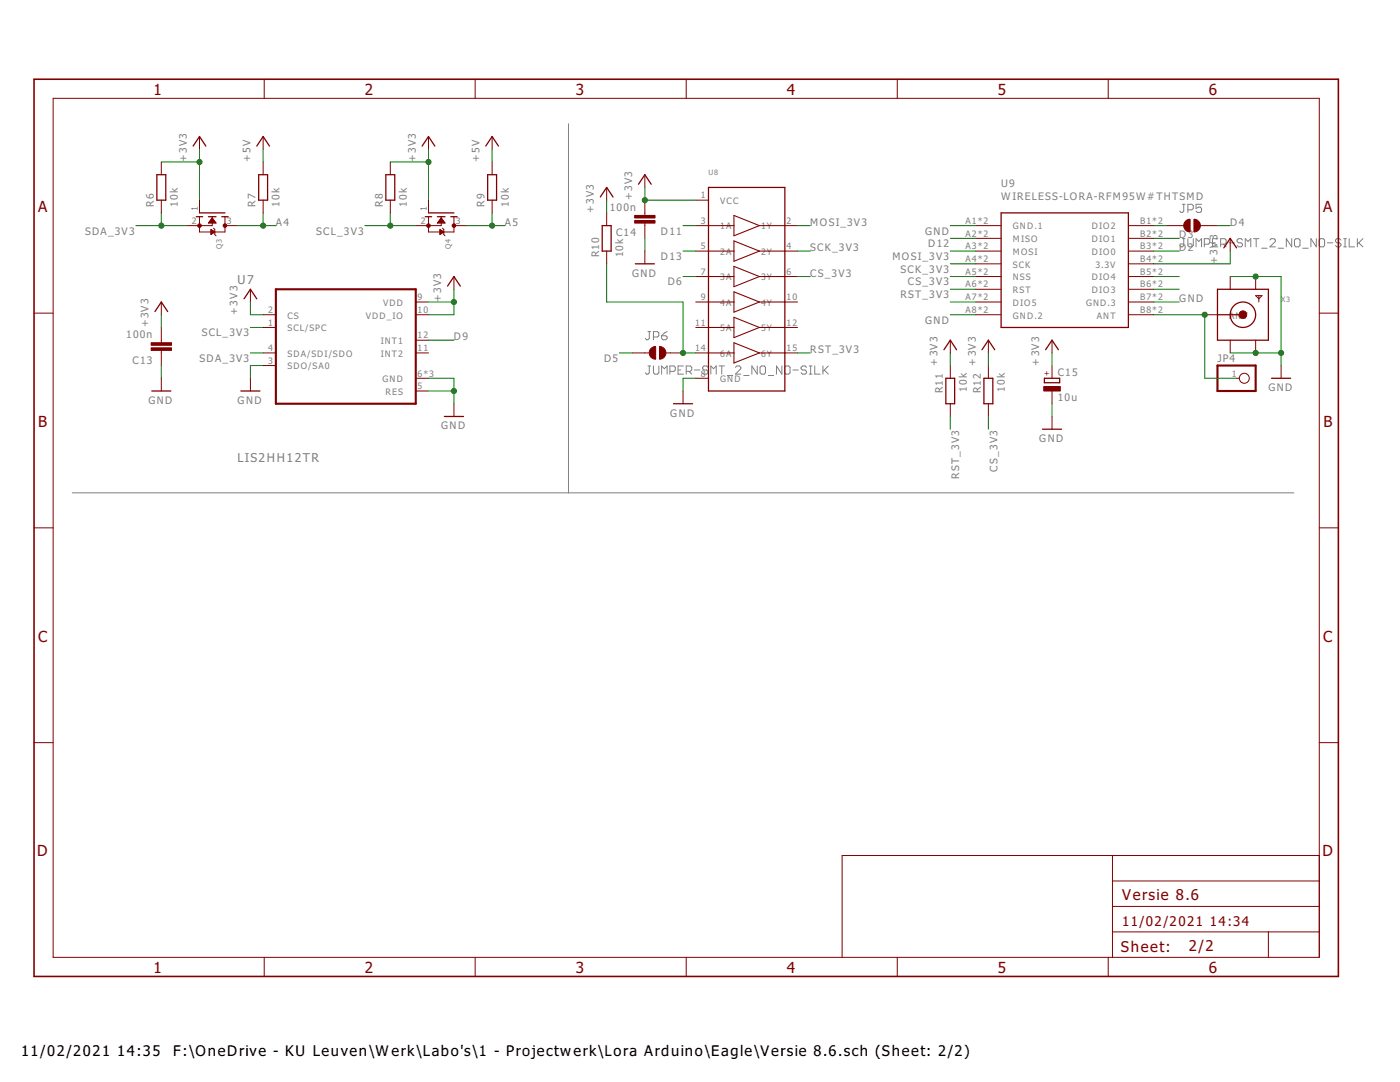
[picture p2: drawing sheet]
<svg xmlns="http://www.w3.org/2000/svg" width="279mm" height="216mm" viewBox="0 0 279 216" stroke-linecap="round" stroke-linejoin="round" font-family="sans-serif">
<g fill="none" stroke="#808080" stroke-width=".2">
<path d="M113.5 24.7v73.6M236 47.6h.5M236 40.8h.5M236.2 47.6v1.4l-.2 .3h-.3l-.3-.3M236.2 40.8v1.3l-.2 .3h-.3l-.3-.3M237.1 47.6v1.4l.2 .3h.6l.2-.3v-1.4M237.1 41.9h.8l.2-.3v-.6l-.2-.2h-.8v1.6M238.7 49.3v-1.7l.5 .6 .6-.6v1.7M239.8 40.8h-1.1v.8l.5-.3h.3l.3 .3v.5l-.3 .3h-.5l-.3-.3M240.3 48.7h.9l.2-.2v-.6l-.2-.3h-.9v1.7M242 48.5h.5M243.1 47.6h-1.1v1.7h1.1"/>
<path d="M243.6 48.7h.8l.3-.2v-.6l-.3-.3h-.8v1.7M244.2 48.7l.5 .6M245.3 48.5h1M248 47.9l-.3-.3h-.5l-.3 .3v.3l.3 .3h.5l.3 .2v.3l-.3 .3h-.5l-.3-.3M248.5 49.3v-1.7l.6 .6 .5-.6v1.7M250.2 47.6h1M250.7 47.6v1.7M251.8 49.5h1.1M253.4 47.9l.3-.3h.6l.2 .3v.3l-1.1 1.1h1.1M255.1 49.5h1.1M257.8 47.6v1.7l-1.1-1.7v1.7M258.3 47.9l.3-.3h.6l.2 .3v1.1l-.2 .3h-.6l-.3-.3z"/>
<path d="M260 49.5h1.1M262.7 47.6v1.7l-1.1-1.7v1.7M263.2 47.9l.3-.3h.6l.3 .3v1.1l-.3 .3h-.6l-.3-.3zM264.9 48.5h1.1M267.6 47.9l-.3-.3h-.5l-.3 .3v.3l.3 .3h.5l.3 .2v.3l-.3 .3h-.5l-.3-.3M268.2 49.3h.5M268.2 47.6h.5M268.4 47.6v1.7M269.3 47.6v1.7h1M270.9 47.6v1.7M271.2 48.5l.8 .8M272 47.6l-1.1 1.1"/>
<path d="M129.3 73h.6M129.3 66.2h.6M129.6 73v1.4l-.3 .3h-.3l-.2-.3M129.6 66.2v1.3l-.3 .3h-.3l-.2-.3M130.4 73v1.4l.3 .3h.5l.3-.3v-1.4M130.4 67.2h.8l.3-.2v-.6l-.3-.2h-.8v1.6M132 67h.9l.2 .2v.3l-.2 .3h-.6l-.3-.3zM132 74.7v-1.7l.6 .6 .5-.6v1.7M133.1 66.2l-.5 .2-.6 .6M133.7 74.1h.8l.3-.3v-.5l-.3-.3h-.8v1.7M135.3 73.8h.6M136.4 73h-1.1v1.7h1.1"/>
<path d="M136.9 74.1h.9l.2-.3v-.5l-.2-.3h-.9v1.7M137.5 74.1l.5 .6M138.6 73.8h1.1M141.3 73.3l-.3-.3h-.5l-.3 .3v.3l.3 .2h.5l.3 .3v.3l-.3 .3h-.5l-.3-.3M141.9 74.7v-1.7l.5 .6 .5-.6v1.7M143.5 73h1.1M144 73v1.7M145.1 74.9h1.1M146.8 73.3l.2-.3h.6l.2 .3v.3l-1 1.1h1M148.4 74.9h1.1M151.1 73v1.7l-1-1.7v1.7M151.7 73.3l.3-.3h.5l.3 .3v1.1l-.3 .3h-.5l-.3-.3z"/>
<path d="M153.3 74.9h1.1M156 73v1.7l-1-1.7v1.7M156.6 73.3l.3-.3h.5l.3 .3v1.1l-.3 .3h-.5l-.3-.3zM158.2 73.8h1.1M161 73.3l-.3-.3h-.6l-.2 .3v.3l.2 .2h.6l.3 .3v.3l-.3 .3h-.6l-.2-.3M161.5 74.7h.6M161.5 73h.6M161.8 73v1.7M162.6 73v1.7h1.1M164.2 73v1.7M164.5 73.8l.8 .9M165.3 73l-1.1 1.1"/>
<path d="M14.4 98.3h243.8"/>
</g>
<g fill="none" stroke="#800000" stroke-width=".2">
<path d="M10.6 19.6h252.7v171.4h-252.7zM52.7 15.8v3.8M94.8 15.8v3.8M136.9 15.8v3.8M179.1 15.8v3.8M221.2 15.8v3.8M32.2 32.3v2.6M32.2 39.9v2.6M39.8 27.2v2.6M39.8 39.9v2.6M52.5 27.2v2.6M52.5 32.3v2.6"/>
<path d="M52.5 39.9v2.6M77.9 32.3v2.6M77.9 39.9v2.6M85.5 27.2v2.6M85.5 39.9v2.6M98.2 27.2v2.6M98.2 32.3v2.6M98.2 39.9v2.6M121.1 37.4v2.5M128.7 34.9v2.5M128.7 39.9v3.1M138.9 39.9h2.5"/>
<path d="M39.8 43.2v3.1h5.1v-3.1M41.6 44.4h1.5M41.7 44.3h1.3M41.8 44.2h1.1M41.9 44.1h.9M42 43.9h.7M42.1 45.8l.8 .5-.8 .5zM42.1 46.7h.1M42.1 46.6h.3M42.1 46.5h.5M42.1 46.4h.6M42.1 46.2h.7"/>
<path d="M42.1 46.1h.5M42.1 46h.3M42.1 45.9h.1M42.1 43.8h.5M42.2 43.7h.3M42.3 43.6h.1M42.4 43.2v1.8h-5.1M42.4 43.5l.7 1h-1.5zM42.6 45.5l.3 .3v1l.2 .3M44.9 45h2.5M50 57.7v2.6M85.5 43.2v3.1h5.1v-3.1"/>
<path d="M87.4 44.4h1.4M87.4 44.3h1.3M87.5 44.2h1.1M87.6 44.1h.9M87.7 43.9h.7M87.8 46.7h.1M87.8 46.6h.3M87.8 46.5h.5M87.8 46.4h.7M87.8 46.2h.7M87.8 46.1h.5M87.8 46h.3"/>
<path d="M87.8 45.9h.2M87.8 43.8h.5M87.8 45.8l.8 .5-.8 .5zM87.9 43.7h.3M88 43.6h.1M88.1 43.2v1.8h-5.1M88.1 43.5l.7 1h-1.5zM88.3 45.5l.3 .3v1l.2 .3M90.6 45h2.5M90.6 55.2v2.5M121.1 42.5v2.5M121.1 50.1v2.5"/>
<path d="M128.7 44.5v3.1M128.7 50.1v2.5M138.9 45h2.5M138.9 50.1h2.5M138.9 55.2h2.5M156.6 45h2.6M156.6 50.1h2.6M156.6 55.2h2.6M194.7 45h5.1M194.7 47.6h5.1M194.7 50.1h5.1M194.7 52.6h5.1"/>
<path d="M194.7 55.2h5.1M194.7 57.7h5.1M225.2 45h5.1M225.2 47.6h5.1M225.2 50.1h5.1M225.2 52.6h5.1M225.2 55.2h5.1M225.2 57.7h5.1M232.8 45h3.4M239.5 45h3.5M245.5 47.6v2.5M245.5 55.2v2.5"/>
<path d="M250.6 59h1.3l-.7 .6zM250.6 55.2v2.5M251.2 59v1.3M6.8 62.5h3.8M32.2 60.3v2.5M32.2 65.3v3.1M32.2 69.9v3M32.2 75.5v2.5M50 75.5v2.5M52.5 62.8h2.6M52.5 65.3h2.6M52.5 70.4h2.6"/>
<path d="M52.5 72.9h2.6M83 60.3h2.5M83 62.8h2.5M83 75.5h2.5M83 70.4h2.5M83 67.9h2.5M83 78h2.5M126.2 70.4h3.4M132.9 70.4h3.4M136.3 78v2.6M138.9 60.3h2.5M138.9 75.5h2.5"/>
<path d="M138.9 65.3h2.5M138.9 70.4h2.5M156.6 60.3h2.6M156.6 65.3h2.6M156.6 70.4h2.6M189.7 67.9v2.5M189.7 72.9v2.6M194.7 60.3h5.1M194.7 62.8h5.1M197.3 67.9v2.5M197.3 72.9v2.6M210 67.9v2.5"/>
<path d="M210 72.9v2.6M210 78v2.6M225.2 60.3h5.1M225.2 62.8h5.1M240.4 62.8h2.6M245.5 67.9v2.5M246.8 75.5h.5M250.6 67.9v2.5M255.7 72.9v2.6M263.3 62.5h3.8M90.6 80.6v2.5M189.7 80.6v2.5"/>
<path d="M197.3 80.6v2.5M210 83.1v2.5M6.8 105.3h3.8M263.3 105.3h3.8M6.8 148.2h3.8M263.3 148.2h3.8M222 170.7v20.3M222 175.8h41.3M263.3 170.7h-95.2v20.3M52.7 191v3.8M94.8 191v3.8M136.9 191v3.8"/>
<path d="M179.1 191v3.8M221.2 191v3.8M222 185.9h41.3M222 180.9h41.3M253.1 185.9v5.1"/>
<circle cx="248.3" cy="75.5" r=".99"/>
</g>
<path d="M6.8 15.8h260.3v179h-260.3z" fill="none" stroke="#800000" stroke-width=".32"/>
<g fill="none" stroke="#800000" stroke-width=".25">
<path d="M31.3 34.9h1.8v5h-1.8zM38.5 29.1l1.3-1.9 1.3 1.9M51.2 29.1l1.3-1.9 1.3 1.9M51.6 34.9h1.8v5h-1.8zM77 34.9h1.8v5h-1.8zM84.2 29.1l1.3-1.9 1.3 1.9M96.9 29.1l1.3-1.9 1.3 1.9M97.3 34.9h1.8v5h-1.8zM119.8 39.3l1.3-1.9 1.2 1.9M127.4 36.8l1.3-1.9 1.3 1.9M141.4 37.4h15.2v40.6h-15.2zM39.2 43.2h1.2"/>
<path d="M39.8 42.5h5.1M41.6 43.2h1.5M44.3 43.2h1.2M48.7 59.6l1.3-1.9 1.2 1.9M84.9 43.2h1.2M85.5 42.5h5.1M87.3 43.2h1.5M89.3 57.1l1.3-1.9 1.3 1.9M90 43.2h1.2M120.2 45h1.8v5.1h-1.8zM126.8 52.6h3.8M199.8 42.5h25.4v22.8h-25.4z"/>
<path d="M243 57.7h10.1v10.2h-10.1zM244.2 49.5l1.3-1.9 1.3 1.9M30.3 78h3.8M30.9 62.2l1.3-1.9 1.3 1.9M48.1 78h3.8M188.4 69.8l1.3-1.9 1.2 1.9M188.8 75.5h1.7v5.1h-1.7zM196 69.8l1.3-1.9 1.2 1.9M196.4 75.5h1.7v5.1h-1.7zM208.4 75.5h3.1v.9h-3.1zM208.7 69.8l1.3-1.9 1.2 1.9M243 62.8h5.1"/>
<path d="M253.8 75.5h3.8M88.7 83.1h3.8M134.4 80.6h3.8M208 85.6h3.9"/>
<circle cx="248.1" cy="62.8" r="2.54"/>
</g>
<g fill="#800000" stroke="#800000" stroke-width=".2">
<path d="M238.3 43.8a1.27 1.27 0 0 1 1.3 1.2 1.27 1.27 0 0 1-1.3 1.3z" fill-rule="evenodd"/>
<path d="M236.6 44.2l.5-.4h.4v2.5a1.27 1.27 0 0 1-1.1-.8 1.27 1.27 0 0 1 .2-1.3z" fill-rule="evenodd"/>
<path d="M131.6 69.2a1.26 1.26 0 0 1 1.3 1.2 1.26 1.26 0 0 1-1.3 1.3z" fill-rule="evenodd"/>
<path d="M129.9 69.6l.5-.4h.5v2.5a1.26 1.26 0 0 1-1.2-.8 1.26 1.26 0 0 1 .2-1.3z" fill-rule="evenodd"/>
<circle cx="248.1" cy="62.8" r=".77"/>
<circle cx="39.8" cy="45" r=".36"/>
<circle cx="44.9" cy="45" r=".36"/>
<circle cx="85.5" cy="45" r=".36"/>
<circle cx="90.6" cy="45" r=".36"/>
</g>
<path d="M55.1 57.7h27.9v22.9h-27.9zM243 72.9h7.6v5.1h-7.6z" fill="none" stroke="#800000" stroke-width=".42"/>
<g fill="none" stroke="#800000" stroke-width=".21">
<path d="M141.4 45h5.1M141.4 50.1h5.1M141.4 55.2h5.1M146.5 43l5.1 2-5.1 2.1zM146.5 48.1l5.1 2-5.1 2zM146.5 53.1l5.1 2.1-5.1 2zM146.5 58.2l5.1 2.1-5.1 2zM151.6 45h5M151.6 50.1h5M151.6 55.2h5M141.4 60.3h5.1M141.4 65.3h5.1"/>
<path d="M141.4 70.4h5.1M146.5 63.3l5.1 2-5.1 2.1zM146.5 68.4l5.1 2-5.1 2zM151.6 60.3h5M151.6 65.3h5M151.6 70.4h5"/>
</g>
<g fill="#800000" stroke="#800000" stroke-width=".2">
<path d="M126.7 43h4v.5h-4z"/>
<path d="M126.7 44h4v.5h-4z"/>
<path d="M208.3 77.1h3.3v.9h-3.3z"/>
<path d="M30.2 68.4h4v.5h-4z"/>
<path d="M30.2 69.4h4v.5h-4z"/>
</g>
<g fill="none" stroke="#008000" stroke-width=".2">
<path d="M32.2 32.3h7.6M39.8 29.8v10.1M52.5 29.8v2.5M77.9 32.3h7.6M85.5 29.8v10.1M98.2 29.8v2.5M121.1 39.9v2.6M128.7 37.4v2.5h10.2M27.1 45h10.2M32.2 42.5v2.5M47.4 45h7.7M52.5 42.5v2.5"/>
<path d="M72.8 45h10.2M77.9 42.5v2.5M90.6 57.7v5.1h-5.1M93.1 45h7.7M98.2 42.5v2.5M121.1 52.6v7.7h15.2v10.1h2.6M128.7 47.6v2.5M136.3 55.2h2.6M136.3 45h2.6M136.3 50.1h2.6M159.2 55.2h2.5M159.2 45h2.5"/>
<path d="M159.2 50.1h2.5M189.7 55.2h5M189.7 45h5M189.7 52.6h5M189.7 50.1h5M189.7 57.7h5M189.7 47.6h5M230.3 55.2h5.1M230.3 45h2.5M230.3 50.1h5.1M230.3 57.7h5.1M230.3 47.6h5.1"/>
<path d="M243 45h2.5M245.5 55.2h10.2v17.7M245.5 50.1v2.5h-15.2M32.2 62.8v2.5M32.2 72.9v2.6M50 70.4h2.5M50 60.3v2.5h2.5M50 65.3h2.5M52.5 72.9h-2.5v2.6M85.5 75.5h5.1v5.1M85.5 60.3h5.1M85.5 78h5.1"/>
<path d="M85.5 67.9h5.1M123.6 70.4h2.6M138.9 75.5h-2.6v2.5M159.2 70.4h2.5M189.7 62.8h5M189.7 60.3h5M189.7 70.4v2.5M197.3 70.4v2.5M210 70.4v2.5M230.3 62.8h10.1v12.7h6.4M230.3 60.3h5.1M245.5 70.4h10.2"/>
<path d="M189.7 83.1v2.5M197.3 83.1v2.5M210 80.6v2.5"/>
</g>
<g fill="#008000" stroke="#008000" stroke-width=".2">
<circle cx="250.6" cy="55.2" r=".51"/>
<circle cx="250.6" cy="70.4" r=".51"/>
<circle cx="255.7" cy="70.4" r=".51"/>
<circle cx="90.6" cy="78" r=".51"/>
<circle cx="240.4" cy="62.8" r=".51"/>
<circle cx="128.7" cy="39.9" r=".51"/>
<circle cx="39.8" cy="32.3" r=".51"/>
<circle cx="85.5" cy="32.3" r=".51"/>
<circle cx="90.6" cy="60.3" r=".51"/>
<circle cx="32.2" cy="45" r=".51"/>
<circle cx="77.9" cy="45" r=".51"/>
<circle cx="98.2" cy="45" r=".51"/>
<circle cx="52.5" cy="45" r=".51"/>
<circle cx="136.3" cy="70.4" r=".51"/>
</g>
<g font-size="3.7" fill="#800000">
<text x="30.7" y="19">1</text>
<text x="72.8" y="19">2</text>
<text x="114.9" y="19">3</text>
<text x="157" y="19">4</text>
<text x="199.1" y="19">5</text>
<text x="241.2" y="19">6</text>
<text x="7.6" y="42.3">A</text>
<text x="264.1" y="42.3">A</text>
<text x="7.6" y="85.2">B</text>
<text x="264.1" y="85.2">B</text>
<text x="7.6" y="128">C</text>
<text x="264.1" y="128">C</text>
<text x="7.5" y="170.9">D</text>
<text x="263.9" y="170.9">D</text>
<text x="30.7" y="194.2">1</text>
<text x="72.8" y="194.2">2</text>
<text x="114.9" y="194.2">3</text>
<text x="157" y="194.2">4</text>
<text x="199.1" y="194.2">5</text>
<text x="241.2" y="194.2">6</text>
</g>
<g font-size="3.6" fill="#800000">
<text x="223.9" y="179.6">Versie 8.6</text>
<text x="223.7" y="189.9">Sheet:</text>
<text x="237.3" y="189.8">2/2</text>
</g>
<g font-size="3.5">
<text x="4.2" y="210.7">11/02/2021</text>
<text x="23.4" y="210.7">14:35</text>
<text x="34.6" y="210.7">F:\OneDrive - KU Leuven\Werk\Labo's\1 - Projectwerk\Lora Arduino\Eagle\Versie 8.6.sch (Sheet: 2/2)</text>
</g>
<g font-size="3.2" fill="#800000">
<text x="223.9" y="184.7">11/02/2021</text>
<text x="241.5" y="184.7">14:34</text>
</g>
<g font-size="2.9" fill="#808080">
<text x="47.4" y="56.7">U7</text>
<text x="47.4" y="92.2">LIS2HH12TR</text>
</g>
<g font-size="2.5" fill="#808080">
<text x="37.3" y="32.3" transform="rotate(-90 37.3 32.3)">+3V3</text>
<text x="50" y="32.3" transform="rotate(-90 50 32.3)">+5V</text>
<text x="83" y="32.3" transform="rotate(-90 83 32.3)">+3V3</text>
<text x="95.7" y="32.3" transform="rotate(-90 95.7 32.3)">+5V</text>
<text x="30.7" y="41.2" transform="rotate(-90 30.7 41.2)">R6</text>
<text x="35.5" y="41.2" transform="rotate(-90 35.5 41.2)">10k</text>
<text x="51" y="41.2" transform="rotate(-90 51 41.2)">R7</text>
<text x="55.8" y="41.2" transform="rotate(-90 55.8 41.2)">10k</text>
<text x="76.4" y="41.2" transform="rotate(-90 76.4 41.2)">R8</text>
<text x="81.2" y="41.2" transform="rotate(-90 81.2 41.2)">10k</text>
<text x="96.7" y="41.2" transform="rotate(-90 96.7 41.2)">R9</text>
<text x="101.5" y="41.2" transform="rotate(-90 101.5 41.2)">10k</text>
<text x="126.2" y="39.9" transform="rotate(-90 126.2 39.9)">+3V3</text>
<text x="199.8" y="39.9">WIRELESS-LORA-RFM95W#THTSMD</text>
<text x="199.8" y="37.4">U9</text>
<text x="17" y="46.8">SDA_3V3</text>
<text x="55" y="45">A4</text>
<text x="63.1" y="46.8">SCL_3V3</text>
<text x="100.8" y="45">A5</text>
<text x="118.5" y="42.5" transform="rotate(-90 118.5 42.5)">+3V3</text>
<text x="121.7" y="42.1">100n</text>
<text x="123" y="47.2">C14</text>
<text x="131.9" y="46.8">D11</text>
<text x="161.7" y="45">MOSI_3V3</text>
<text x="184.6" y="46.8">GND</text>
<text x="235.4" y="47.6">D3</text>
<text x="245.5" y="45">D4</text>
<text x="119.6" y="51.4" transform="rotate(-90 119.6 51.4)">R10</text>
<text x="124.4" y="51.4" transform="rotate(-90 124.4 51.4)">10k</text>
<text x="131.9" y="51.9">D13</text>
<text x="161.7" y="50.1">SCK_3V3</text>
<text x="178.1" y="51.9">MOSI_3V3</text>
<text x="185.2" y="49.3">D12</text>
<text x="235.4" y="50.1">D2</text>
<text x="243" y="52.6" transform="rotate(-90 243 52.6)">+3V3</text>
<text x="126.2" y="55.2">GND</text>
<text x="133.3" y="57">D6</text>
<text x="161.7" y="55.2">CS_3V3</text>
<text x="179.7" y="59.5">RST_3V3</text>
<text x="179.7" y="54.4">SCK_3V3</text>
<text x="181.2" y="57">CS_3V3</text>
<text x="29.7" y="65.3" transform="rotate(-90 29.7 65.3)">+3V3</text>
<text x="47.4" y="62.8" transform="rotate(-90 47.4 62.8)">+3V3</text>
<text x="88.1" y="60.3" transform="rotate(-90 88.1 60.3)">+3V3</text>
<text x="184.6" y="64.6">GND</text>
<text x="235.4" y="60.3">GND</text>
<text x="25.2" y="67.5">100n</text>
<text x="40.3" y="67.1">SCL_3V3</text>
<text x="90.6" y="67.9">D9</text>
<text x="161.7" y="70.4">RST_3V3</text>
<text x="26.5" y="72.6">C13</text>
<text x="39.8" y="72.2">SDA_3V3</text>
<text x="120.6" y="72.2">D5</text>
<text x="187.1" y="73" transform="rotate(-90 187.1 73)">+3V3</text>
<text x="194.7" y="73" transform="rotate(-90 194.7 73)">+3V3</text>
<text x="207.4" y="73" transform="rotate(-90 207.4 73)">+3V3</text>
<text x="211.1" y="75">C15</text>
<text x="243" y="72.3">JP4</text>
<text x="29.7" y="80.6">GND</text>
<text x="47.4" y="80.6">GND</text>
<text x="133.8" y="83.1">GND</text>
<text x="188.1" y="78.5" transform="rotate(-90 188.1 78.5)">R11</text>
<text x="192.9" y="78.2" transform="rotate(-90 192.9 78.2)">10k</text>
<text x="195.8" y="78.5" transform="rotate(-90 195.8 78.5)">R12</text>
<text x="200.6" y="78.2" transform="rotate(-90 200.6 78.2)">10k</text>
<text x="211.1" y="80.1">10u</text>
<text x="253.1" y="78">GND</text>
<text x="88.1" y="85.6">GND</text>
<text x="207.4" y="88.2">GND</text>
<text x="191.4" y="95.6" transform="rotate(-90 191.4 95.6)">RST_3V3</text>
<text x="199" y="94.1" transform="rotate(-90 199 94.1)">CS_3V3</text>
</g>
<g font-size="2.1" fill="#808080">
<text x="139.9" y="39.6">1</text>
<text x="143.7" y="40.7">VCC</text>
<text x="38.3" y="44.7">2</text>
<text x="39.5" y="42.1" transform="rotate(-90 39.5 42.1)">1</text>
<text x="45.2" y="44.7">3</text>
<text x="84" y="44.7">2</text>
<text x="85.2" y="42.1" transform="rotate(-90 85.2 42.1)">1</text>
<text x="91" y="44.7">3</text>
<text x="139.9" y="44.7">3</text>
<text x="143.7" y="45.8">1A</text>
<text x="151.9" y="45.8">1Y</text>
<text x="157" y="44.7">2</text>
<text x="192.7" y="44.7">A1*2</text>
<text x="192.7" y="47.2">A2*2</text>
<text x="202.1" y="45.8">GND.1</text>
<text x="217.9" y="45.8">DIO2</text>
<text x="227.5" y="47.2">B2*2</text>
<text x="227.5" y="44.7">B1*2</text>
<text x="139.9" y="49.7">5</text>
<text x="143.7" y="50.9">2A</text>
<text x="151.9" y="50.9">2Y</text>
<text x="157" y="49.7">4</text>
<text x="192.7" y="49.7">A3*2</text>
<text x="192.7" y="52.3">A4*2</text>
<text x="202.1" y="48.3">MISO</text>
<text x="202.1" y="50.9">MOSI</text>
<text x="202.1" y="53.4">SCK</text>
<text x="217.9" y="50.9">DIO0</text>
<text x="217.9" y="48.3">DIO1</text>
<text x="218.6" y="53.4">3.3V</text>
<text x="227.5" y="52.3">B4*2</text>
<text x="227.5" y="49.7">B3*2</text>
<text x="83.3" y="59.9">9</text>
<text x="139.9" y="54.8">7</text>
<text x="139.9" y="59.9">9</text>
<text x="143.7" y="55.9">3A</text>
<text x="151.9" y="55.9">3Y</text>
<text x="157" y="54.8">6</text>
<text x="157" y="59.9">10</text>
<text x="192.7" y="54.8">A5*2</text>
<text x="192.7" y="57.4">A6*2</text>
<text x="192.7" y="59.9">A7*2</text>
<text x="202.1" y="55.9">NSS</text>
<text x="202.1" y="58.5">RST</text>
<text x="217.9" y="58.5">DIO3</text>
<text x="217.9" y="55.9">DIO4</text>
<text x="227.5" y="59.9">B7*2</text>
<text x="227.5" y="57.4">B6*2</text>
<text x="227.5" y="54.8">B5*2</text>
<text x="53.5" y="62.4">2</text>
<text x="53.5" y="65">1</text>
<text x="57.4" y="63.6">CS</text>
<text x="73" y="63.6">VDD_IO</text>
<text x="76.5" y="61">VDD</text>
<text x="83.3" y="62.4">10</text>
<text x="138.7" y="65">11</text>
<text x="143.7" y="61">4A</text>
<text x="151.9" y="61">4Y</text>
<text x="157" y="65">12</text>
<text x="192.7" y="62.4">A8*2</text>
<text x="202.1" y="61">DIO5</text>
<text x="202.1" y="63.6">GND.2</text>
<text x="216.7" y="61">GND.3</text>
<text x="218.9" y="63.6">ANT</text>
<text x="227.5" y="62.4">B8*2</text>
<text x="245.3" y="63.6">ANT</text>
<text x="53.5" y="70.1">4</text>
<text x="57.4" y="66.1">SCL/SPC</text>
<text x="57.4" y="71.2">SDA/SDI/SDO</text>
<text x="76" y="68.6">INT1</text>
<text x="76" y="71.2">INT2</text>
<text x="83.3" y="67.5">12</text>
<text x="83.3" y="70.1">11</text>
<text x="138.7" y="70.1">14</text>
<text x="143.7" y="66.1">5A</text>
<text x="143.7" y="71.2">6A</text>
<text x="151.9" y="66.1">5Y</text>
<text x="151.9" y="71.2">6Y</text>
<text x="157" y="70.1">15</text>
<text x="53.5" y="72.6">3</text>
<text x="57.4" y="73.7">SDO/SA0</text>
<text x="76.3" y="76.3">GND</text>
<text x="83.3" y="75.1">6*3</text>
<text x="83.3" y="77.7">5</text>
<text x="139.9" y="75.1">8</text>
<text x="143.7" y="76.3">GND</text>
<text x="245.8" y="75.1">1</text>
<text x="76.9" y="78.8">RES</text>
</g>
<g font-size="1.8" fill="#808080">
<text x="141.4" y="34.9">U8</text>
<text x="44.3" y="49.8" transform="rotate(-90 44.3 49.8)">Q3</text>
<text x="90" y="49.8" transform="rotate(-90 90 49.8)">Q4</text>
<text x="255.7" y="60.3">X3</text>
</g>
<text font-size="1.8" fill="#800000" x="209.4" y="75.1" transform="rotate(-90 209.4 75.1)">+</text>
</svg>
